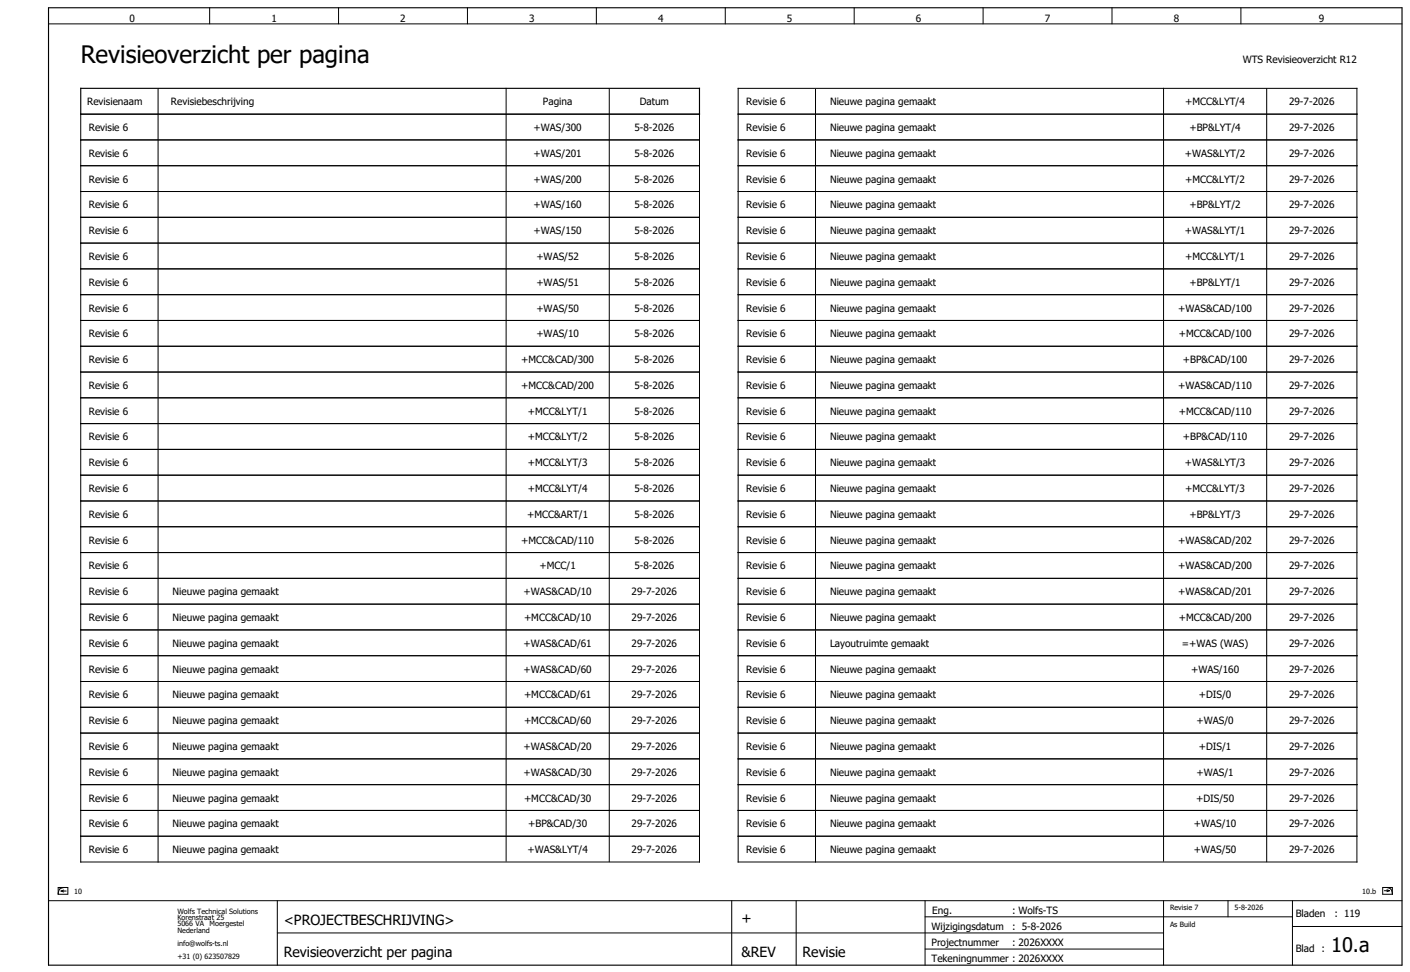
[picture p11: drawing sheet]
<svg xmlns="http://www.w3.org/2000/svg" width="438mm" height="302mm" viewBox="0 0 438 302" stroke-linecap="round" stroke-linejoin="round" font-family="sans-serif">
<g fill="none" stroke="#000" stroke-width=".31">
<path d="M15.1 7.4h420M65.1 2.4v5M105.1 2.4v5M145.1 2.4v5M185.1 2.4v5M225.1 2.4v5M265.1 2.4v5M305.1 2.4v5M345.1 2.4v5M385.1 2.4v5M25.1 35.4h192v232h-192zM49.1 27.7v7.7"/>
<path d="M49.1 35.7v7.7M157.1 27.4v7.7M157.1 35.4v7.7M189.1 27.6v7.7M189.1 35.6v7.7M229.1 35.4h192M229.1 27.4h192v240h-192zM253.1 27.7v7.7M253.1 35.7v7.7M361.1 27.4v7.7M361.1 35.4v7.7M393.1 27.6v7.7"/>
<path d="M393.1 35.6v7.7M25.1 43.4h192M25.1 51.4h192M25.1 59.4h192M49.1 43.7v7.7M49.1 51.7v7.7M49.1 59.7v7.7M157.1 43.4v7.7M157.1 51.4v7.7M157.1 59.4v7.7M189.1 43.6v7.7M189.1 51.6v7.7"/>
<path d="M189.1 59.6v7.7M229.1 43.4h192M229.1 51.4h192M229.1 59.4h192M253.1 43.7v7.7M253.1 51.7v7.7M253.1 59.7v7.7M361.1 43.4v7.7M361.1 51.4v7.7M361.1 59.4v7.7M393.1 43.6v7.7M393.1 51.6v7.7"/>
<path d="M393.1 59.6v7.7M25.1 67.4h192M25.1 75.4h192M49.1 67.7v7.7M49.1 75.7v7.7M157.1 67.4v7.7M157.1 75.4v7.7M189.1 67.6v7.7M189.1 75.6v7.7M229.1 67.4h192M229.1 75.4h192M253.1 67.7v7.7"/>
<path d="M253.1 75.7v7.7M361.1 67.4v7.7M361.1 75.4v7.7M393.1 67.6v7.7M393.1 75.6v7.7M25.1 83.4h192M25.1 91.4h192M25.1 99.4h192M49.1 83.7v7.7M49.1 91.7v7.7M49.1 99.7v7.7M157.1 83.4v7.7"/>
<path d="M157.1 91.4v7.7M157.1 99.4v7.7M189.1 83.6v7.7M189.1 91.6v7.7M189.1 99.6v7.7M229.1 83.4h192M229.1 91.4h192M229.1 99.4h192M253.1 83.7v7.7M253.1 91.7v7.7M253.1 99.7v7.7M361.1 83.4v7.7"/>
<path d="M361.1 91.4v7.7M361.1 99.4v7.7M393.1 83.6v7.7M393.1 91.6v7.7M393.1 99.6v7.7M25.1 107.4h192M25.1 115.4h192M49.1 107.7v7.7M49.1 115.7v7.7M157.1 107.4v7.7M157.1 115.4v7.7M189.1 107.6v7.7"/>
<path d="M189.1 115.6v7.7M229.1 107.4h192M229.1 115.4h192M253.1 107.7v7.7M253.1 115.7v7.7M361.1 107.4v7.7M361.1 115.4v7.7M393.1 107.6v7.7M393.1 115.6v7.7M25.1 123.4h192M25.1 131.4h192M25.1 139.4h192"/>
<path d="M49.1 123.7v7.7M49.1 131.7v7.7M49.1 139.7v7.7M157.1 123.4v7.7M157.1 131.4v7.7M157.1 139.4v7.7M189.1 123.6v7.7M189.1 131.6v7.7M189.1 139.6v7.7M229.1 123.4h192M229.1 131.4h192M229.1 139.4h192"/>
<path d="M253.1 123.7v7.7M253.1 131.7v7.7M253.1 139.7v7.7M361.1 123.4v7.7M361.1 131.4v7.7M361.1 139.4v7.7M393.1 123.6v7.7M393.1 131.6v7.7M393.1 139.6v7.7M25.1 147.4h192M25.1 155.4h192M49.1 147.7v7.7"/>
<path d="M49.1 155.7v7.7M157.1 147.4v7.7M157.1 155.4v7.7M189.1 147.6v7.7M189.1 155.6v7.7M229.1 147.4h192M229.1 155.4h192M253.1 147.7v7.7M253.1 155.7v7.7M361.1 147.4v7.7M361.1 155.4v7.7M393.1 147.6v7.7"/>
<path d="M393.1 155.6v7.7M25.1 163.4h192M25.1 171.4h192M25.1 179.4h192M49.1 163.7v7.7M49.1 171.7v7.7M49.1 179.7v7.7M157.1 163.4v7.7M157.1 171.4v7.7M157.1 179.4v7.7M189.1 163.6v7.7M189.1 171.6v7.7"/>
<path d="M189.1 179.6v7.7M229.1 163.4h192M229.1 171.4h192M229.1 179.4h192M253.1 163.7v7.7M253.1 171.7v7.7M253.1 179.7v7.7M361.1 163.4v7.7M361.1 171.4v7.7M361.1 179.4v7.7M393.1 163.6v7.7M393.1 171.6v7.7"/>
<path d="M393.1 179.6v7.7M25.1 187.4h192M25.1 195.4h192M49.1 187.7v7.7M49.1 195.7v7.7M157.1 187.4v7.7M157.1 195.4v7.7M189.1 187.6v7.7M189.1 195.6v7.7M229.1 187.4h192M229.1 195.4h192M253.1 187.7v7.7"/>
<path d="M253.1 195.7v7.7M361.1 187.4v7.7M361.1 195.4v7.7M393.1 187.6v7.7M393.1 195.6v7.7M25.1 203.4h192M25.1 211.4h192M25.1 219.4h192M49.1 203.7v7.7M49.1 211.7v7.7M49.1 219.7v7.7M157.1 203.4v7.7"/>
<path d="M157.1 211.4v7.7M157.1 219.4v7.7M189.1 203.6v7.7M189.1 211.6v7.7M189.1 219.6v7.7M229.1 203.4h192M229.1 211.4h192M229.1 219.4h192M253.1 203.7v7.7M253.1 211.7v7.7M253.1 219.7v7.7M361.1 203.4v7.7"/>
<path d="M361.1 211.4v7.7M361.1 219.4v7.7M393.1 203.6v7.7M393.1 211.6v7.7M393.1 219.6v7.7M25.1 227.4h192M25.1 235.4h192M49.1 227.7v7.7M49.1 235.7v7.7M157.1 227.4v7.7M157.1 235.4v7.7M189.1 227.6v7.7"/>
<path d="M189.1 235.6v7.7M229.1 227.4h192M229.1 235.4h192M253.1 227.7v7.7M253.1 235.7v7.7M361.1 227.4v7.7M361.1 235.4v7.7M393.1 227.6v7.7M393.1 235.6v7.7M25.1 243.4h192M25.1 251.4h192M25.1 259.4h192"/>
<path d="M49.1 243.7v7.7M49.1 251.7v7.7M49.1 259.7v7.7M157.1 243.4v7.7M157.1 251.4v7.7M157.1 259.4v7.7M189.1 243.6v7.7M189.1 251.6v7.7M189.1 259.6v7.7M229.1 243.4h192M229.1 251.4h192M229.1 259.4h192"/>
<path d="M253.1 243.7v7.7M253.1 251.7v7.7M253.1 259.7v7.7M361.1 243.4v7.7M361.1 251.4v7.7M361.1 259.4v7.7M393.1 243.6v7.7M393.1 251.6v7.7M393.1 259.6v7.7M15.1 279.4h420M18.1 275.3h3v2.1h-3zM19 276.4h1.6"/>
<path d="M19 276.4l.8 .3M19.8 276.1l-.8 .3M20.2 275.3a1.76 1.76 0 0 0-2.1 2.1M86.1 279.4v20M227.1 279.4v20M247.1 279.4v20M287.1 279.4v20M361.1 279.4v20M381.1 279.4v5M401.1 279.4v20M429.1 275.3h3v2.1h-3zM429.6 276.3h1.6"/>
<path d="M430 275.3a1.76 1.76 0 0 1 2.1 2.1M430.4 276l.8 .3M431.2 276.3l-.8 .3M86.1 289.4h275M287.1 284.4h114M287.1 294.4h74M401.1 287.4h34"/>
</g>
<path d="M15.1 2.4h420v297h-420zM25.1 27.4h192v8h-192z" fill="none" stroke="#000" stroke-width=".35"/>
<text font-size="7.5" x="25.1" y="19.4">Revisieoverzicht per pagina</text>
<text font-size="6.2" x="413.1" y="295.4">10.a</text>
<g font-size="4.3">
<text x="88.1" y="286.9">&lt;PROJECTBESCHRIJVING&gt;</text>
<text x="230.1" y="286.4">+</text>
<text x="88.1" y="296.9">Revisieoverzicht per pagina</text>
<text x="230.1" y="296.9">&amp;REV</text>
<text x="249.1" y="296.9">Revisie</text>
</g>
<g font-size="3.1">
<text x="40.2" y="6.8">0</text>
<text x="84.2" y="6.8">1</text>
<text x="124.2" y="6.8">2</text>
<text x="164.2" y="6.8">3</text>
<text x="204.2" y="6.8">4</text>
<text x="244.2" y="6.8">5</text>
<text x="284.2" y="6.8">6</text>
<text x="324.2" y="6.8">7</text>
<text x="364.2" y="6.8">8</text>
<text x="409.2" y="6.8">9</text>
<text x="385.6" y="19.4">WTS Revisieoverzicht R12</text>
<text x="27.1" y="32.6">Revisienaam</text>
<text x="53.1" y="32.6">Revisiebeschrijving</text>
<text x="168.5" y="32.6">Pagina</text>
<text x="198.5" y="32.6">Datum</text>
<text x="231.6" y="32.6">Revisie 6</text>
<text x="257.6" y="32.6">Nieuwe pagina gemaakt</text>
<text x="367.8" y="32.6">+MCC&amp;LYT/4</text>
<text x="400" y="32.6">29-7-2026</text>
<text x="27.6" y="40.6">Revisie 6</text>
<text x="165.6" y="40.6">+WAS/300</text>
<text x="196.8" y="40.6">5-8-2026</text>
<text x="231.6" y="40.6">Revisie 6</text>
<text x="257.6" y="40.6">Nieuwe pagina gemaakt</text>
<text x="369.1" y="40.6">+BP&amp;LYT/4</text>
<text x="400" y="40.6">29-7-2026</text>
<text x="27.6" y="48.6">Revisie 6</text>
<text x="165.6" y="48.6">+WAS/201</text>
<text x="196.8" y="48.6">5-8-2026</text>
<text x="231.6" y="48.6">Revisie 6</text>
<text x="257.6" y="48.6">Nieuwe pagina gemaakt</text>
<text x="367.7" y="48.6">+WAS&amp;LYT/2</text>
<text x="400" y="48.6">29-7-2026</text>
<text x="27.6" y="56.6">Revisie 6</text>
<text x="165.6" y="56.6">+WAS/200</text>
<text x="196.8" y="56.6">5-8-2026</text>
<text x="231.6" y="56.6">Revisie 6</text>
<text x="257.6" y="56.6">Nieuwe pagina gemaakt</text>
<text x="367.8" y="56.6">+MCC&amp;LYT/2</text>
<text x="400" y="56.6">29-7-2026</text>
<text x="27.6" y="64.6">Revisie 6</text>
<text x="165.6" y="64.6">+WAS/160</text>
<text x="196.8" y="64.6">5-8-2026</text>
<text x="231.6" y="64.6">Revisie 6</text>
<text x="257.6" y="64.6">Nieuwe pagina gemaakt</text>
<text x="369.1" y="64.6">+BP&amp;LYT/2</text>
<text x="400" y="64.6">29-7-2026</text>
<text x="27.6" y="72.6">Revisie 6</text>
<text x="165.6" y="72.6">+WAS/150</text>
<text x="196.8" y="72.6">5-8-2026</text>
<text x="231.6" y="72.6">Revisie 6</text>
<text x="257.6" y="72.6">Nieuwe pagina gemaakt</text>
<text x="367.7" y="72.6">+WAS&amp;LYT/1</text>
<text x="400" y="72.6">29-7-2026</text>
<text x="27.6" y="80.6">Revisie 6</text>
<text x="166.4" y="80.6">+WAS/52</text>
<text x="196.8" y="80.6">5-8-2026</text>
<text x="231.6" y="80.6">Revisie 6</text>
<text x="257.6" y="80.6">Nieuwe pagina gemaakt</text>
<text x="367.8" y="80.6">+MCC&amp;LYT/1</text>
<text x="400" y="80.6">29-7-2026</text>
<text x="27.6" y="88.6">Revisie 6</text>
<text x="166.4" y="88.6">+WAS/51</text>
<text x="196.8" y="88.6">5-8-2026</text>
<text x="231.6" y="88.6">Revisie 6</text>
<text x="257.6" y="88.6">Nieuwe pagina gemaakt</text>
<text x="369.1" y="88.6">+BP&amp;LYT/1</text>
<text x="400" y="88.6">29-7-2026</text>
<text x="27.6" y="96.6">Revisie 6</text>
<text x="166.4" y="96.6">+WAS/50</text>
<text x="196.8" y="96.6">5-8-2026</text>
<text x="231.6" y="96.6">Revisie 6</text>
<text x="257.6" y="96.6">Nieuwe pagina gemaakt</text>
<text x="365.6" y="96.6">+WAS&amp;CAD/100</text>
<text x="400" y="96.6">29-7-2026</text>
<text x="27.6" y="104.6">Revisie 6</text>
<text x="166.4" y="104.6">+WAS/10</text>
<text x="196.8" y="104.6">5-8-2026</text>
<text x="231.6" y="104.6">Revisie 6</text>
<text x="257.6" y="104.6">Nieuwe pagina gemaakt</text>
<text x="365.8" y="104.6">+MCC&amp;CAD/100</text>
<text x="400" y="104.6">29-7-2026</text>
<text x="27.6" y="112.6">Revisie 6</text>
<text x="161.8" y="112.6">+MCC&amp;CAD/300</text>
<text x="196.8" y="112.6">5-8-2026</text>
<text x="231.6" y="112.6">Revisie 6</text>
<text x="257.6" y="112.6">Nieuwe pagina gemaakt</text>
<text x="367.1" y="112.6">+BP&amp;CAD/100</text>
<text x="400" y="112.6">29-7-2026</text>
<text x="27.6" y="120.6">Revisie 6</text>
<text x="161.8" y="120.6">+MCC&amp;CAD/200</text>
<text x="196.8" y="120.6">5-8-2026</text>
<text x="231.6" y="120.6">Revisie 6</text>
<text x="257.6" y="120.6">Nieuwe pagina gemaakt</text>
<text x="365.6" y="120.6">+WAS&amp;CAD/110</text>
<text x="400" y="120.6">29-7-2026</text>
<text x="27.6" y="128.6">Revisie 6</text>
<text x="163.8" y="128.6">+MCC&amp;LYT/1</text>
<text x="196.8" y="128.6">5-8-2026</text>
<text x="231.6" y="128.6">Revisie 6</text>
<text x="257.6" y="128.6">Nieuwe pagina gemaakt</text>
<text x="365.8" y="128.6">+MCC&amp;CAD/110</text>
<text x="400" y="128.6">29-7-2026</text>
<text x="27.6" y="136.6">Revisie 6</text>
<text x="163.8" y="136.6">+MCC&amp;LYT/2</text>
<text x="196.8" y="136.6">5-8-2026</text>
<text x="231.6" y="136.6">Revisie 6</text>
<text x="257.6" y="136.6">Nieuwe pagina gemaakt</text>
<text x="367.1" y="136.6">+BP&amp;CAD/110</text>
<text x="400" y="136.6">29-7-2026</text>
<text x="27.6" y="144.6">Revisie 6</text>
<text x="163.8" y="144.6">+MCC&amp;LYT/3</text>
<text x="196.8" y="144.6">5-8-2026</text>
<text x="231.6" y="144.6">Revisie 6</text>
<text x="257.6" y="144.6">Nieuwe pagina gemaakt</text>
<text x="367.7" y="144.6">+WAS&amp;LYT/3</text>
<text x="400" y="144.6">29-7-2026</text>
<text x="27.6" y="152.6">Revisie 6</text>
<text x="163.8" y="152.6">+MCC&amp;LYT/4</text>
<text x="196.8" y="152.6">5-8-2026</text>
<text x="231.6" y="152.6">Revisie 6</text>
<text x="257.6" y="152.6">Nieuwe pagina gemaakt</text>
<text x="367.8" y="152.6">+MCC&amp;LYT/3</text>
<text x="400" y="152.6">29-7-2026</text>
<text x="27.6" y="160.6">Revisie 6</text>
<text x="163.6" y="160.6">+MCC&amp;ART/1</text>
<text x="196.8" y="160.6">5-8-2026</text>
<text x="231.6" y="160.6">Revisie 6</text>
<text x="257.6" y="160.6">Nieuwe pagina gemaakt</text>
<text x="369.1" y="160.6">+BP&amp;LYT/3</text>
<text x="400" y="160.6">29-7-2026</text>
<text x="27.6" y="168.6">Revisie 6</text>
<text x="161.8" y="168.6">+MCC&amp;CAD/110</text>
<text x="196.8" y="168.6">5-8-2026</text>
<text x="231.6" y="168.6">Revisie 6</text>
<text x="257.6" y="168.6">Nieuwe pagina gemaakt</text>
<text x="365.6" y="168.6">+WAS&amp;CAD/202</text>
<text x="400" y="168.6">29-7-2026</text>
<text x="27.6" y="176.6">Revisie 6</text>
<text x="167.4" y="176.6">+MCC/1</text>
<text x="196.8" y="176.6">5-8-2026</text>
<text x="231.6" y="176.6">Revisie 6</text>
<text x="257.6" y="176.6">Nieuwe pagina gemaakt</text>
<text x="365.6" y="176.6">+WAS&amp;CAD/200</text>
<text x="400" y="176.6">29-7-2026</text>
<text x="27.6" y="184.6">Revisie 6</text>
<text x="53.6" y="184.6">Nieuwe pagina gemaakt</text>
<text x="162.5" y="184.6">+WAS&amp;CAD/10</text>
<text x="196" y="184.6">29-7-2026</text>
<text x="231.6" y="184.6">Revisie 6</text>
<text x="257.6" y="184.6">Nieuwe pagina gemaakt</text>
<text x="365.6" y="184.6">+WAS&amp;CAD/201</text>
<text x="400" y="184.6">29-7-2026</text>
<text x="27.6" y="192.6">Revisie 6</text>
<text x="53.6" y="192.6">Nieuwe pagina gemaakt</text>
<text x="162.6" y="192.6">+MCC&amp;CAD/10</text>
<text x="196" y="192.6">29-7-2026</text>
<text x="231.6" y="192.6">Revisie 6</text>
<text x="257.6" y="192.6">Nieuwe pagina gemaakt</text>
<text x="365.8" y="192.6">+MCC&amp;CAD/200</text>
<text x="400" y="192.6">29-7-2026</text>
<text x="27.6" y="200.6">Revisie 6</text>
<text x="53.6" y="200.6">Nieuwe pagina gemaakt</text>
<text x="162.5" y="200.6">+WAS&amp;CAD/61</text>
<text x="196" y="200.6">29-7-2026</text>
<text x="231.6" y="200.6">Revisie 6</text>
<text x="257.6" y="200.6">Layoutruimte gemaakt</text>
<text x="366.7" y="200.6">=+WAS (WAS)</text>
<text x="400" y="200.6">29-7-2026</text>
<text x="27.6" y="208.6">Revisie 6</text>
<text x="53.6" y="208.6">Nieuwe pagina gemaakt</text>
<text x="162.5" y="208.6">+WAS&amp;CAD/60</text>
<text x="196" y="208.6">29-7-2026</text>
<text x="231.6" y="208.6">Revisie 6</text>
<text x="257.6" y="208.6">Nieuwe pagina gemaakt</text>
<text x="369.6" y="208.6">+WAS/160</text>
<text x="400" y="208.6">29-7-2026</text>
<text x="27.6" y="216.6">Revisie 6</text>
<text x="53.6" y="216.6">Nieuwe pagina gemaakt</text>
<text x="162.6" y="216.6">+MCC&amp;CAD/61</text>
<text x="196" y="216.6">29-7-2026</text>
<text x="231.6" y="216.6">Revisie 6</text>
<text x="257.6" y="216.6">Nieuwe pagina gemaakt</text>
<text x="372" y="216.6">+DIS/0</text>
<text x="400" y="216.6">29-7-2026</text>
<text x="27.6" y="224.6">Revisie 6</text>
<text x="53.6" y="224.6">Nieuwe pagina gemaakt</text>
<text x="162.6" y="224.6">+MCC&amp;CAD/60</text>
<text x="196" y="224.6">29-7-2026</text>
<text x="231.6" y="224.6">Revisie 6</text>
<text x="257.6" y="224.6">Nieuwe pagina gemaakt</text>
<text x="371.3" y="224.6">+WAS/0</text>
<text x="400" y="224.6">29-7-2026</text>
<text x="27.6" y="232.6">Revisie 6</text>
<text x="53.6" y="232.6">Nieuwe pagina gemaakt</text>
<text x="162.5" y="232.6">+WAS&amp;CAD/20</text>
<text x="196" y="232.6">29-7-2026</text>
<text x="231.6" y="232.6">Revisie 6</text>
<text x="257.6" y="232.6">Nieuwe pagina gemaakt</text>
<text x="372" y="232.6">+DIS/1</text>
<text x="400" y="232.6">29-7-2026</text>
<text x="27.6" y="240.6">Revisie 6</text>
<text x="53.6" y="240.6">Nieuwe pagina gemaakt</text>
<text x="162.5" y="240.6">+WAS&amp;CAD/30</text>
<text x="196" y="240.6">29-7-2026</text>
<text x="231.6" y="240.6">Revisie 6</text>
<text x="257.6" y="240.6">Nieuwe pagina gemaakt</text>
<text x="371.3" y="240.6">+WAS/1</text>
<text x="400" y="240.6">29-7-2026</text>
<text x="27.6" y="248.6">Revisie 6</text>
<text x="53.6" y="248.6">Nieuwe pagina gemaakt</text>
<text x="162.6" y="248.6">+MCC&amp;CAD/30</text>
<text x="196" y="248.6">29-7-2026</text>
<text x="231.6" y="248.6">Revisie 6</text>
<text x="257.6" y="248.6">Nieuwe pagina gemaakt</text>
<text x="371.1" y="248.6">+DIS/50</text>
<text x="400" y="248.6">29-7-2026</text>
<text x="27.6" y="256.6">Revisie 6</text>
<text x="53.6" y="256.6">Nieuwe pagina gemaakt</text>
<text x="163.9" y="256.6">+BP&amp;CAD/30</text>
<text x="196" y="256.6">29-7-2026</text>
<text x="231.6" y="256.6">Revisie 6</text>
<text x="257.6" y="256.6">Nieuwe pagina gemaakt</text>
<text x="370.4" y="256.6">+WAS/10</text>
<text x="400" y="256.6">29-7-2026</text>
<text x="27.6" y="264.6">Revisie 6</text>
<text x="53.6" y="264.6">Nieuwe pagina gemaakt</text>
<text x="163.7" y="264.6">+WAS&amp;LYT/4</text>
<text x="196" y="264.6">29-7-2026</text>
<text x="231.6" y="264.6">Revisie 6</text>
<text x="257.6" y="264.6">Nieuwe pagina gemaakt</text>
<text x="370.4" y="264.6">+WAS/50</text>
<text x="400" y="264.6">29-7-2026</text>
<text x="289.3" y="283.4">Eng.</text>
<text x="314.1" y="283.4">: Wolfs-TS</text>
<text x="402.1" y="284.4">Bladen</text>
<text x="414.1" y="284.4">: 119</text>
<text x="289.1" y="288.4">Wijzigingsdatum</text>
<text x="289.1" y="293.4">Projectnummer</text>
<text x="314.1" y="288.4">: 5-8-2026</text>
<text x="314.1" y="293.4">: 2026XXXX</text>
<text x="289.1" y="298.4">Tekeningnummer : 2026XXXX</text>
<text x="402.1" y="295.4">Blad :</text>
</g>
<g font-size="2.2">
<text x="23.1" y="277.4">10</text>
<text x="422.7" y="277.4">10.b</text>
<text x="55.1" y="283.4">Wolfs Technical Solutions</text>
<text x="55.1" y="285.4">Korenstraat 25</text>
<text x="55.1" y="287.4">5066 VA</text>
<text x="65.1" y="287.4">Moergestel</text>
<text x="363.1" y="282.4">Revisie 7</text>
<text x="363.1" y="287.6">As Build</text>
<text x="383.1" y="282.4">5-8-2026</text>
<text x="55.1" y="289.4">Nederland</text>
<text x="55.1" y="293.4">info@wolfs-ts.nl</text>
<text x="55.1" y="297.4">+31 (0) 623507829</text>
</g>
</svg>
